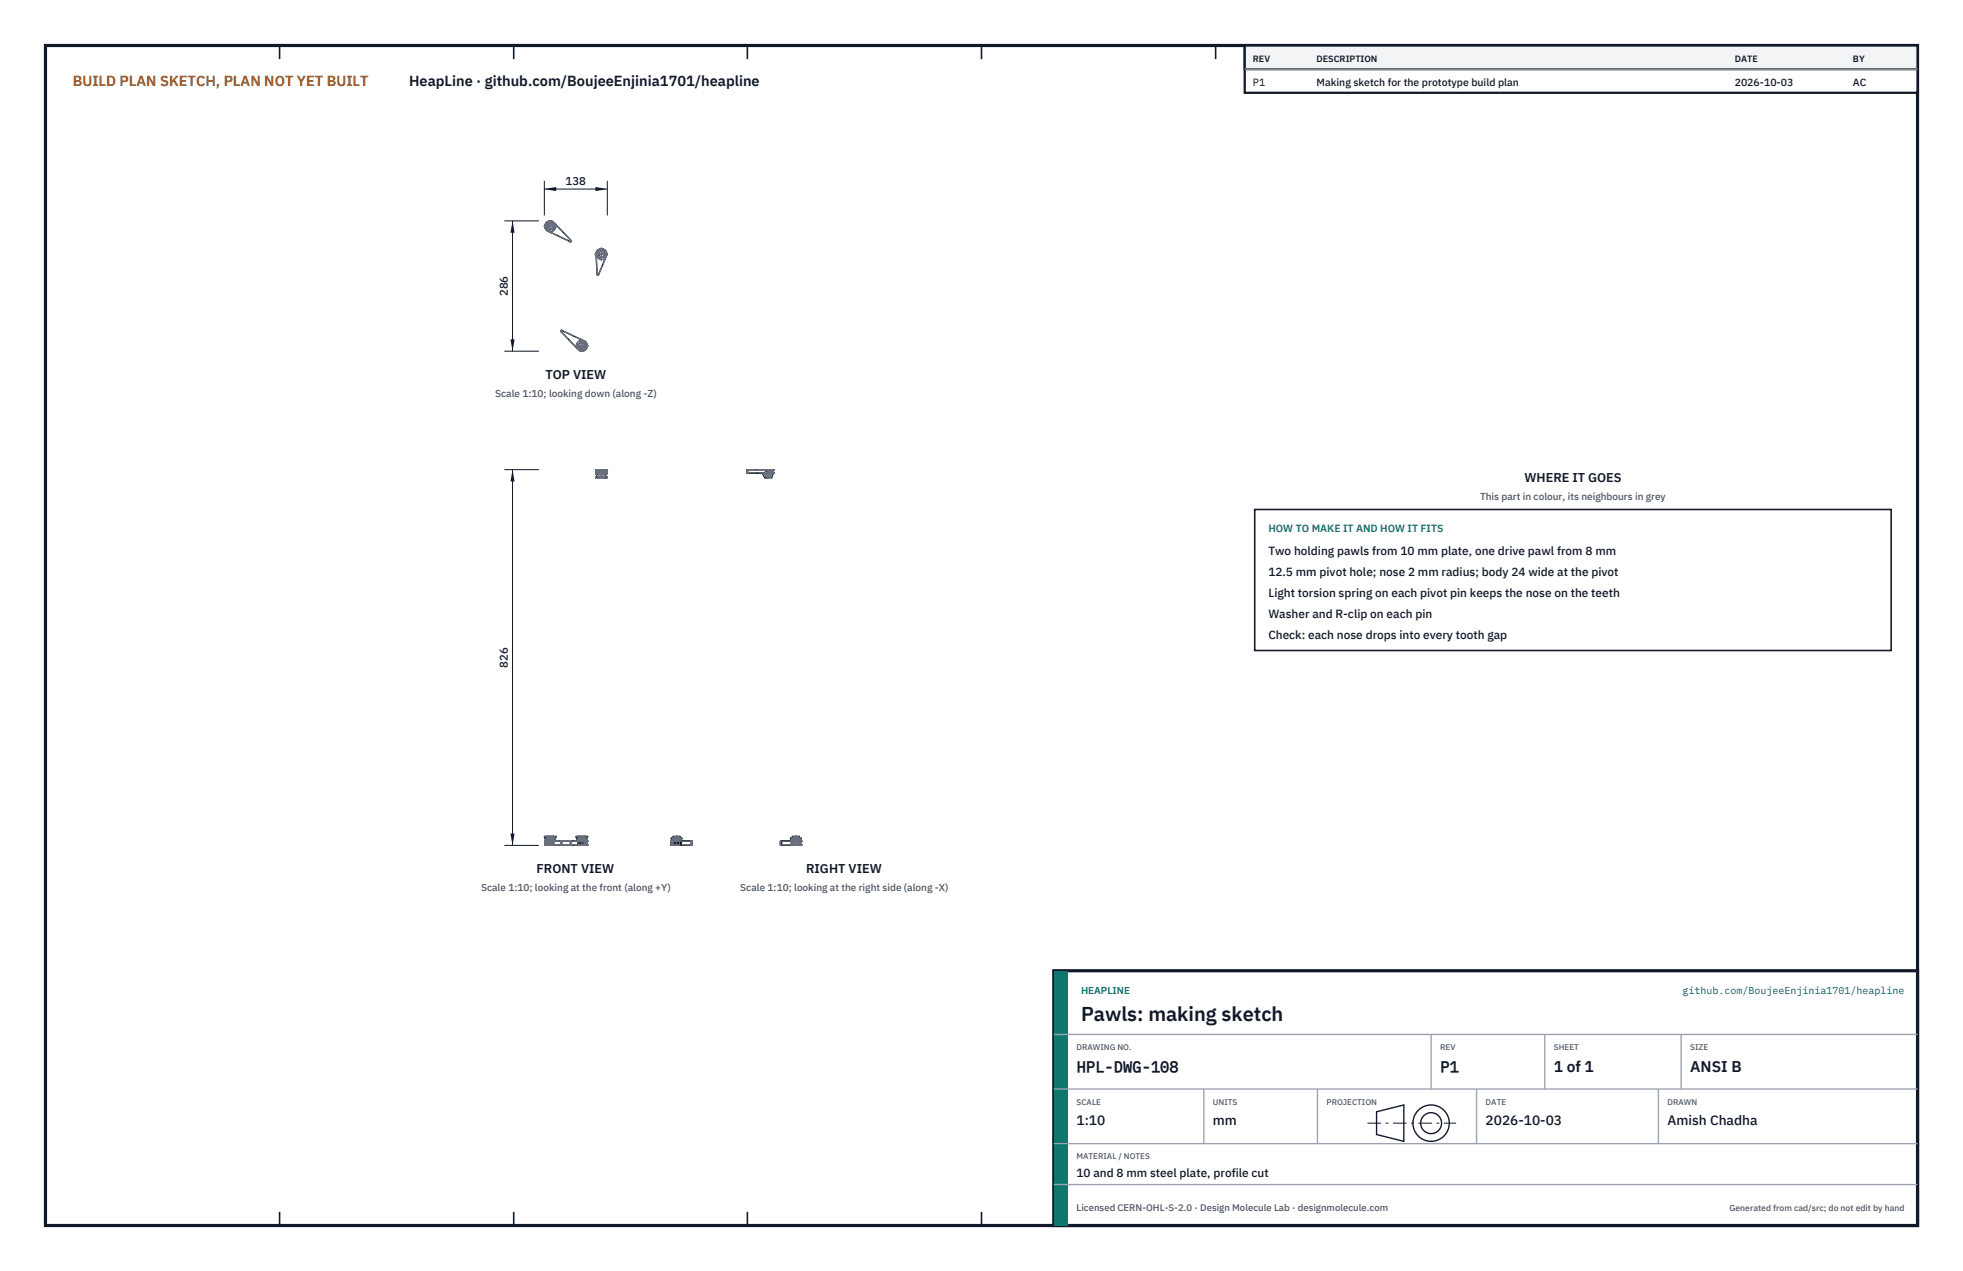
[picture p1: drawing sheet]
<svg xmlns="http://www.w3.org/2000/svg" width="432mm" height="279mm" viewBox="0 0 432 279" stroke-linecap="round" stroke-linejoin="round" font-family="sans-serif">
<path d="M10 10h411.8v259.4h-411.8z" fill="none" stroke="#111827" stroke-width=".7" stroke-linecap="butt"/>
<g fill="none" stroke="#111827" stroke-width=".35">
<path d="M61.5 10v3M113 10v3M164.4 10v3M215.9 10v3M267.4 10v3M318.9 10v3M370.3 10v3M61.5 266.4v3M113 266.4v3M164.4 266.4v3M215.9 266.4v3M267.4 266.4v3"/>
<path d="M318.9 266.4v3M370.3 266.4v3"/>
</g>
<g fill="none" stroke="#111727" stroke-width=".22">
<path d="M119.8 49.7a1.2 1.2 0 0 1 1.2-1.1 1.2 1.2 0 0 1 1.2 1.1M119.8 49.9a1.2 1.2 0 0 0 1.2 1.1 1.2 1.2 0 0 0 1.2-1.1M120.2 49.9a.82 .82 0 0 0 .8 .7 .82 .82 0 0 0 .8-.7M120.2 49.7a.82 .82 0 0 1 .8-.8 .82 .82 0 0 1 .8 .8M120.2 49.7l.1 .1M120.2 49.7h-.5v.2h.5M120.3 49.8l-.1 .1M120.3 49.8l.1 .1M120.3 49.8h.1M120.4 49.8h.1M120.4 49.7h.1M120.4 49.8v.1"/>
<path d="M120.4 49.9h.1M120.4 49.7l-.1 .1M120.4 49.9a.61 .61 0 0 0 .6 .5 .61 .61 0 0 0 .6-.5M120.4 49.7a.61 .61 0 0 1 .6-.6 .61 .61 0 0 1 .6 .6M120.4 49.9h1.2M120.4 49.7h1.2M120.6 50.9l4.8 2.2M121 51l4.4 2.1M121.6 49.7l.2 .1M121.6 49.7h.1M121.7 49.7h.1M121.7 49.8h.1"/>
<path d="M121.8 49.8v.1M121.8 49.8l-.2 .1M121.8 49.8h.1M121.8 49.7v.1M121.8 49.7h.1M121.8 49.7h.5v.2h-.5M121.9 49l3.8 3.9M122.1 49.3l3.5 3.6M125.4 53.1h.1M125.4 53.1l.1 .1M125.5 53.2h.1M125.5 53.1v.1"/>
<path d="M125.6 53.1v.1M125.6 53.1h.1M125.6 53.1h-.1M125.6 53.2h-.1M125.6 52.9v.1M125.6 53l.1 .1M125.6 53v.1M125.6 53h.1M125.7 52.9h.1M125.7 52.9h-.1M125.7 53.1h-.1M125.7 53.1h.1"/>
<path d="M125.7 52.9v.1M125.7 53h.1M125.7 53h-.1M125.7 53v.1M131.1 55.9h.1M131.1 55.9l.2 4.4M131.1 55.8v.2a1.2 1.2 0 0 1 1.1-1.3 1.2 1.2 0 0 1 1.3 1.2M131.1 55.7h.1M131.1 55.7v.2M131.1 55.6v.1M131.1 55.6l.1 .1M131.2 55.9h-.1"/>
<path d="M131.2 55.9l.2 4.4M131.2 55.4h.1M131.2 55.4l-.1 .2M131.2 55.7v.2M131.2 55.4v.3M131.3 55.2l.1 .1M131.3 55.2l-.1 .2M131.3 55.2h.1M131.4 55.3l-.2 .1M131.4 55l.1 .1M131.4 55l-.1 .2M131.4 55h.1"/>
<path d="M131.5 55.1l-.1 .2M131.6 54.9h.1M131.6 54.9l-.2 .1M131.6 55.9l.1 .1M131.7 56h.1M131.7 55.8h.1M131.7 54.9l-.2 .2M131.7 55.8h-.1M131.7 56a.61 .61 0 0 0 .6 .5 .61 .61 0 0 0 .6-.5M131.7 55.8a.61 .61 0 0 1 .6-.5 .61 .61 0 0 1 .6 .5M131.7 56h1.2M131.7 55.8h1.2"/>
<path d="M131.8 54.8h.1M131.8 54.8l-.2 .1M131.9 54.8l-.2 .1M132 54.7l.1 .1M132 54.7l-.2 .1M132.1 54.7h-.1M132.1 54.7v.1M132.1 54.8h-.2M132.3 54.7h.1M132.3 54.7v.1M132.3 54.7h-.2M132.3 54.8h-.2"/>
<path d="M132.3 54.8h.2M132.3 54.7h.2M132.5 54.8h.2M132.5 54.7h.1M132.5 54.7v.1M132.5 54.7l.2 .1M132.7 54.8l.2 .1M132.7 54.8h.1M132.9 55.8h.1M132.9 54.9l.2 .2M132.9 55.9v.1M132.9 54.9h.1"/>
<path d="M133 54.9h-.1M133 54.9l.1 .1M133.1 55.1l.1 .2M133.1 55h.1M133.1 55v.1M133.1 55l.2 .2M133.2 55.3l.1 .1M133.3 55.2h.1M133.3 55.2l-.1 .1M133.3 55.2l.1 .2M133.3 56.3h.1M133.3 56.3l-1.7 4.1"/>
<path d="M133.3 55.4l.1 .3M133.4 56.1h.1M133.4 56.1l-.1 .2M133.4 55.7v.2M133.4 55.4h.1M133.4 56.3l-1.7 4.1M133.4 56.3h.1M133.4 55.4h-.1M133.4 55.4l.1 .2M133.4 55.9h.1M133.4 55.9v.2M133.5 55.6v.1"/>
<path d="M133.5 56.1l-.1 .2M133.5 56.1h.1M133.5 55.7h-.1M133.5 55.7v.2M133.5 55.8v.2M133.5 55.9h.1M133.5 55.9v.2M133.5 55.9l-.1 .4M123.3 72.8h.1M123.3 72.8v.1M123.3 72.9h.1M123.3 72.7h.1"/>
<path d="M123.3 72.7v.1M123.4 72.9l3.7 3.9M123.4 72.7h-.1M123.4 72.7h.1M123.4 72.8h-.1M123.4 72.8h.1M123.4 72.6l.1 .1M123.4 72.6v.1M123.4 72.8l-.1 .1M123.4 72.8v.1M123.4 72.7v.1M123.4 72.8l3.5 3.7"/>
<path d="M123.4 72.6h.1M123.5 72.7h-.1M123.5 72.6h.1M123.5 72.6v.1M123.5 72.6h-.1M123.5 72.7h.1M123.6 72.7l4.5 2.1M123.6 72.6h.1M123.6 72.6v.1M123.6 72.6l4.8 2.3M126.8 75.9a1.2 1.2 0 0 1 1.2-1.1 1.2 1.2 0 0 1 1.2 1.1M126.8 76.1a1.2 1.2 0 0 0 1.2 1.1 1.2 1.2 0 0 0 1.2-1.1"/>
<path d="M127.2 76.1a.82 .82 0 0 0 .8 .7 .82 .82 0 0 0 .8-.7M127.2 75.9a.82 .82 0 0 1 .8-.7 .82 .82 0 0 1 .8 .7M127.2 75.9l.1 .1M127.2 75.9h-.5v.2h.5M127.3 76l-.1 .1M127.3 76l.1 .1M127.3 76h.1M127.3 76.1h.1M127.4 76.1h.1M127.4 75.9h-.1M127.4 75.9h.1M127.4 75.9l-.1 .1"/>
<path d="M127.4 76.1a.61 .61 0 0 0 .6 .5 .61 .61 0 0 0 .6-.5M127.4 75.9a.61 .61 0 0 1 .6-.5 .61 .61 0 0 1 .6 .5M127.4 76.1h1.2M127.4 75.9h1.2M128.6 75.9l.1 .1M128.6 76.1h.1M128.7 76l.1 .1M128.7 76l-.1 .1M128.7 76h.1M128.8 75.9l-.1 .1M128.8 75.9h.5v.2h-.5M131.3 60.3h.1"/>
<path d="M131.3 60.3v.1M131.3 60.4h.1M131.4 60.4v.1M131.4 60.3h-.1M131.4 60.3v.1M131.4 60.5h.1M131.4 60.4h-.1M131.4 60.4h.1M131.5 60.4l-.1 .1M131.5 60.4h.1M131.5 60.5h.1M131.5 60.4v.1"/>
<path d="M131.6 60.4v.1M131.6 60.4h-.1M131.6 60.5h-.1M131.6 60.4h.1M131.6 60.5h.1M131.7 60.4l-.1 .1M131.7 60.4h.1M131.1 104h.1M131.1 103.3h.1M131.1 104l.1 .1M131.1 104.1h2.4v.2h-2.4zM131.1 103.3v.7"/>
<path d="M131.1 104h2.4M131.1 103.3h2.4M131.2 104.1h1.9M131.3 104.3v.4h2v-.4M131.3 104l.1 .1M131.3 104h.1M131.3 103.3h.1M131.3 103.3v.7M131.4 104v.1M131.4 103.3v.7M131.4 103.3h-.1M131.4 104l.1 .1"/>
<path d="M131.4 104h.1M131.4 103.3h.1M131.5 103.3h-.1M131.5 103.3v.8zM131.6 103.3h.1M131.6 104.9v.2M131.6 104.9h1.4M131.6 105.1h1.4M131.6 105.1h.1M131.6 104.9h-.6v.2h.6M131.6 104v.1M131.6 104h.1"/>
<path d="M131.6 103.3v.7M131.6 104.9h.1M131.7 105h-.1M131.7 105h.1M131.7 104.9h.1M131.7 104l-.1 .1M131.7 104h.1M131.7 103.3h.1M131.7 103.3v.7M132.9 104.9h.1M132.9 105h.1M133 104.9v.2"/>
<path d="M133 104.9h.6v.2h-.6M133 105h.1M133.1 105h.1M133.3 103.3v.8M133.4 104.1l.1-.1zM133.4 103.3h.1zM133.4 103.3h-2.3M133.4 103.3h.1M133.5 104h.1M133.5 103.3h.1M133.5 103.3v.7M164.3 104h.1"/>
<path d="M164.3 103.3h.1M164.3 103.3v.7M164.3 103.3h5.8M164.3 104h5.8M164.4 103.3v.7M164.4 104h4.5M164.4 103.2l-.1 .1M164.4 103.2h5.7M164.4 104h.1M164.4 103.3h.1M164.4 103.2h.1M164.4 103.2v.1"/>
<path d="M164.5 103.2l-.1 .1M167.7 104v.3h2.4v-.3h-1.2M167.9 104.3v.4h2v-.4M168.2 105h.7M168.2 104.8h.7M168.2 104.8v.2M168.5 103.2v.8M168.7 103.3v.7M168.7 104h.1M168.7 103.3h.1M168.9 104.9h-.1M168.9 104.9h.1"/>
<path d="M168.9 104.8l.1 .2zM168.9 104.8v.1M168.9 105h.1M168.9 104.8h.1M168.9 104h.1M168.9 103.3v.7M168.9 104.8l-.1 .1M168.9 104.8l.1 .1M168.9 104.8v.2M169 103.3h.1M168.9 104.8h.8M168.9 105h.8"/>
<path d="M169 104h-.1M169 104.8h.1M169 104.8v.1M169 104.9h.1M169.2 103.2v.8M169.2 104h.1M169.2 103.2h.1M169.4 104h.1M169.4 103.3h.1M169.4 103.3v.7M169.6 103.2v.1M169.6 104h.1"/>
<path d="M169.6 103.3h.1M169.6 103.3v.7M169.7 104.8v.2M169.7 105h.1M169.8 104h.1M169.8 103.3h.1M169.8 103.3v.7M169.9 103.2v.1M169.9 104h.1M169.9 103.3h.1M169.9 103.3v.7M170 103.2h.1"/>
<path d="M170 103.2l.1 .1M170 103.2v.1M170.1 103.3h.1M170 104h.1M170 103.3h.1M170 103.3v.7M170.1 104h-.1zM170.1 103.2v.1M170.1 104h.1M170.1 103.3v.7M119.8 184.2h2.4v.2h-2.4zM119.8 185.7h.1"/>
<path d="M119.8 184.9h.1M119.8 185.7l.1 .1M119.8 184.9v.8M119.8 185.7h9.4M119.8 184.9h9.4M119.9 185.7v.1M119.9 185.7h.1M119.9 184.9h.1M119.9 184.9v.8M119.9 184.8l-.1 .1M119.9 185.8h9.2M119.9 184.8h9.2"/>
<path d="M119.9 185.7l.1 .1M119.9 184.8v.1M120 184.8l-.1 .1M120 185.7l.1 .1M120 185.7h.1M120 184.9h.1M120 184.9v.8M120 184.4v.4M120.1 184.8l-.1 .1M120.2 185.7h.1M120.2 184.9h.1M120.2 184.9v.8"/>
<path d="M120.3 183.8v.2M120.3 183.8h1.5M120.3 184h1.5M120.3 183.8h-.6v.2h.6M120.3 184h.1M120.4 185.7h.1M120.4 184.9h.1M120.4 184.9v.8M120.4 183.9h.1M120.4 184h.1M120.4 183.9v.1M120.6 184.8v1"/>
<path d="M121.6 183.9h.1M121.7 183.9h-.1M121.7 183.9h.1M121.8 183.8v.2M121.8 183.8h.5v.2h-.5M121.8 184h.1M122 184.4v.4M123.3 185.7h.1M123.3 184.9h.1M123.3 185.7l.1 .1M123.3 184.9v.8M123.4 185.7v.1"/>
<path d="M123.4 184.8l-.1 .1M123.4 184.8v.1M126.8 184.2h2.4v.2h-2.4zM127 184.4v.4M127.1 184.9v.8M127.1 185.7h.1M127.1 184.9h.1M127.3 183.8v.2M127.3 183.8h1.4M127.3 184h1.4M127.3 184h.1M127.3 183.8h-.6v.2h.6"/>
<path d="M127.3 185.7h.1M127.3 184.9h.1M127.3 184.9v.8M127.3 183.8h.1M127.3 183.9h.1M127.4 183.9h.1M127.4 184h.1M127.5 185.7l.1 .1M127.5 185.7h.1M127.5 184.9h.1M127.5 184.9v.8M127.6 184.8l-.1 .1"/>
<path d="M127.8 184.8v1M128 184.8v1zM128.2 185.8h.2M128.2 184.9h.1M128.2 185.7v.1M128.2 184.9v.8M128.5 184.9h.1M128.4 185.7v.1M128.4 185.7h.1M128.4 184.9h.1M128.4 184.9v.8M128.5 185.7l-.1 .1"/>
<path d="M128.6 183.9h.1M128.6 184h.1M128.6 185.7h.1M128.6 184.9h.1M128.6 184.9v.8M128.7 184.9v.8M128.7 183.8v.2M128.7 183.8h.6v.2h-.6M128.7 184h.1M128.8 184h.1M128.8 184.9h.1M128.8 185.7h.1"/>
<path d="M128.8 184.9v.8M129 185.7h.1M129 184.9h.1M129 184.9v.8M129 184.4v.4M129 184.8l.1 .1M129.1 184.8l.1 .1zM129.1 185.7h.1M129.1 184.9h.1M129.1 184.9v.8M129.1 184.8l.1 .1M129.2 185.7l-.1 .1z"/>
<path d="M129.2 185.7h.1M129.2 184.9h.1M129.2 184.9v.8M129.2 185.7l-.1 .1M147.6 185.8h.1M147.6 184.9h.1M147.6 184.2h2.4v.2h-2.4zM147.6 185.8h4.6M147.6 184.9h4.6M147.6 184.9v.9M147.7 184.8l-.1 .1M147.7 185.8h4.4"/>
<path d="M147.7 184.8h4.4M147.7 185.8h.1M147.7 184.9h.1M147.7 184.9v.9M147.8 184.8l-.1 .1M147.8 185.8h.1M147.8 184.9h.1M147.8 184.9v.9M147.8 184.4v.4M148 185.8h.1M148 184.9h.1M148 184.9v.9"/>
<path d="M148 184.8v.1M148.1 184h.7M148.1 183.8h.7M148.1 183.8v.2M148.1 185.8h.1M148.1 184.9h.1M148.1 184.9v.9M148.2 184.8l-.1 .1M148.4 185.8h.1M148.4 184.9h.1M148.4 184.9v.9M148.4 184.8v.1"/>
<path d="M148.6 185.8h.1M148.6 184.9v.9M148.6 184.9h.1M148.8 183.9l.1 .1zM148.8 183.9h.1M148.8 184h.1M148.8 183.8v.1M148.8 183.8l.1 .1M148.8 183.8v.2M148.8 184.8v1M148.8 183.8h.7M148.8 184h.7"/>
<path d="M148.8 183.8h.1M148.9 183.9h.1M149 184.8v1zM149.3 185.8h.1M149.3 184.9h.1M149.3 184.9v.9M149.4 184.8l.1 .1M149.5 185.8h.1M149.5 184.9h.1M149.5 184.9v.9M149.5 185.8h-.1M149.5 183.8v.2"/>
<path d="M149.6 184.8l.1 .1M149.7 185.8h.1M149.7 184.9h.1M149.7 184.9v.9M149.7 185.8h-.1M149.8 184.9h.1M149.8 185.8h.1M149.8 184.9v.9M149.8 184.4v.4M149.9 184.8v1M152.1 184.8l.1 .1M152.2 184.9v.9"/>
<path d="M152.2 185.8h-.1M152.2 185.8h.1M152.2 184.9h.1M171.7 185.8h.1M171.7 184.9h.1M171.7 184.9v.9M171.7 185.8h4.6M171.7 184.9h4.6M171.7 184.8v.1M171.7 185.8h4.5M171.7 184.8h4.5M171.8 184.8l-.1 .1"/>
<path d="M171.8 184.9v.9M171.9 184.8v1M171.9 185.8h.1M171.9 184.9h.1M171.9 184.9v.9M172 184.9v.9M173.9 184.2h2.4v.2h-2.4zM174.1 184.4v.4M174.3 184h.8M174.3 183.8h.8M174.3 183.8v.2M175 183.9h.1"/>
<path d="M175 183.9l.1 .1zM175 184h.1M175.1 184h.1M175.1 183.8l-.1 .1M175.1 183.8l.1 .1M175.1 183.8l-.1 .2M175.1 183.8h.7M175.1 184h.7M175.1 183.8h.1M175.1 183.9h.1M175.2 183.9h.1M175.8 183.8v.2"/>
<path d="M175.9 184.9h.1M175.9 185.8h.1M175.9 184.9v.9M176 185.8h.1M176 184.8h.1M176 184.8l.1 .1M176.1 185.8h-.1M176.1 185.8h.1M176.1 184.9h.1M176.1 184.9v.9M176.1 184.4v.4M176.1 184.8l.1 .1"/>
<path d="M176.2 184.8v.1M176.2 185.8h.1M176.2 184.9h.1M176.2 184.9v.9M176.2 184.8l.1 .1M176.3 185.8h-.1M176.3 185.8h.1M176.3 184.9h.1"/>
<circle cx="132.3" cy="55.9" r=".74"/>
<circle cx="132.3" cy="55.9" r=".65"/>
</g>
<g fill="none" stroke="#6a7180" stroke-width=".22" stroke-dasharray="2.1 .5">
<path d="M119.7 49.8v-.1M119.7 49.9v-.1M119.8 49.8l.1 .2M119.8 49.8h.1M119.8 49.7v.2M119.9 49.5l-.1 .3M119.9 50h.1M119.9 49.5h.1M119.9 50v.2M119.9 49.8h-.1M119.9 49.8v.2M119.9 49.3v.2"/>
<path d="M119.9 50.2h.1M119.9 49.3h.1M119.9 50.2l.1 .2M119.9 49.5v.3M119.9 50l.1 .2M120 49.3l-.1 .2M120 50.2l.1 .2M120 50.2h-.1M120 49.3h-.1M120 49.1l-.1 .2M120 50.4h.1M120 49.1h.1"/>
<path d="M120 50.4l.2 .2M120.1 49.1l-.1 .2M120.1 50.4l.1 .2M120.1 50.4h-.1M120.1 49.1h-.1M120.2 48.9l-.2 .2M120.2 50.6h.1M120.2 48.9h.1M120.2 50.6l.2 .2M120.2 49.9l.1-.1M120.2 49.7l.1 .1M120.2 49l-.1 .1"/>
<path d="M120.2 50.6l.2 .1M120.2 49v-.1M120.3 49.8l.1-.1M120.3 49.8h.1M120.4 48.8l-.2 .1M120.4 50.8h.1M120.4 48.8h.1M120.4 50.8l.2 .1M120.4 49.8h-.1M120.4 49.7h.1M120.4 49.8h.1M120.4 48.8l-.2 .2"/>
<path d="M120.4 50.7l.2 .1M120.4 50.7v.1M120.4 49.9h.1M120.6 48.7l-.2 .1M120.6 48.7h.1M120.6 50.9l4.8 2.2M120.6 50.8l4.8 2.3M120.6 50.8l.4 .2M120.6 50.8v.1M120.8 48.6l-.2 .1M120.8 48.6h.1M120.8 48.7h-.2"/>
<path d="M120.8 48.7v-.1M121 48.6h-.2M121 48.6h.1M121 48.6l-.2 .1M121.3 48.7l-.3-.1M121.3 48.7v-.1M121.3 48.6h-.3M121.3 48.6h.1M121.5 48.7h-.2M121.5 48.7h.1M121.5 48.7l-.2-.1M121.7 49.7h.1"/>
<path d="M121.7 48.8l-.2-.1M121.7 48.8h.1M121.7 49.8l-.1 .1M121.7 49.7l.1 .1M121.7 49.8h.1M121.8 49.8h.1M121.8 49.7v.1M121.8 49l-.1-.2M121.8 49l.1-.1M121.8 49.9v-.1M121.9 48.9l-.2-.1M121.9 48.9h.1"/>
<path d="M121.9 49v-.1M122.1 49.3l-.3-.3M122.2 49.9v-.1M122.2 49.8v-.1M122.3 49.8v-.1M122.3 49.9v-.1M125.4 53.1h.1M125.4 53.1l.1 .1M125.5 53.2h.1M125.5 53.1h.1M125.5 53.1v.1M125.6 53.1v-.1"/>
<path d="M125.6 53.1v.1M125.6 53.1h.1M125.6 53.2v-.1M125.6 52.9l-3.8-3.9M125.6 52.9h.1M125.6 53h.1M125.6 53l.1 .1M125.6 53v-.1M125.7 52.9l-3.8-4M125.7 53.1h.1M125.7 53.1v-.1M125.7 52.9h.1"/>
<path d="M125.7 53v-.1M125.7 53h.1M131 55.9v-.1M131 56v-.1M131.1 55.9l.2 4.4M131.1 55.9h.1M131.1 56h.4M131.1 55.8h.4M131.1 56l.1 .4M131.1 55.7v.2M131.1 55.7v-.1M131.2 55.9v.5"/>
<path d="M131.2 55.9h-.1M131.2 55.4l-.1 .2M131.2 55.4h.1M131.2 55.7v.2M131.2 55.7h-.1M131.2 55.7l-.1-.1M131.2 56.4a1.2 1.2 0 0 0 1.9 .3M131.2 56.4l.2 3.9M131.2 55.4v.3M131.3 55.2l-.1 .2M131.3 55.2h.1M131.4 55.3l-.2 .1"/>
<path d="M131.4 55.3l-.1-.1M131.4 55l-.1 .2M131.4 55h.1M131.5 56a.81 .81 0 0 0 .8 .7 .81 .81 0 0 0 .8-.7M131.5 56l.1-.1M131.5 55.8l.1 .1M131.5 55.1l-.1 .2M131.5 55.1l-.1-.1M131.6 55.9h.1M131.6 55.9l.1-.1M131.6 54.9l-.2 .1M131.6 54.9h.1"/>
<path d="M131.6 55.8v.1M131.7 56l-.1-.1M131.7 54.9l-.2 .2M131.7 55.8h.1M131.7 54.9h-.1M131.7 56h.1M131.8 54.8l-.2 .1M131.8 54.8h.1M131.9 54.8l-.2 .1M131.9 54.8h-.1M132 54.7l-.2 .1M132 54.7h.1"/>
<path d="M132.1 54.8h-.2M132.1 54.8v-.1M132.1 54.8l-.1-.1M132.3 54.7h-.2M132.3 54.7h.1M132.3 54.8h-.2M132.3 54.8v-.1M132.5 54.8h-.2M132.5 54.8v-.1M132.5 54.7h-.2M132.5 54.7h.1M132.7 54.8h-.2"/>
<path d="M132.7 54.8h.1M132.7 54.8l-.2-.1M132.9 55.8h.1M132.9 54.9l-.2-.1M132.9 54.9h.1M132.9 55.9h.1M132.9 55.8l.1 .1M133 55.9l-.1 .1M133 55.9l-.1-.1M133.1 55.1l-.2-.2M133.1 55.1v-.1M133.1 56l-.1-.1"/>
<path d="M133.1 55.8l-.1 .1M133.1 55.8a.81 .81 0 0 0-.8-.7 .81 .81 0 0 0-.8 .7M133.1 56h.4M133.1 55.8h.4M133.1 55l-.1-.1M133.1 55h.1M133.1 56.7l.3-.4M133.1 56.7l.2-.4M133.2 55.3l-.1-.2M133.2 55.3l.1-.1M133.3 55.2l-.2-.2M133.3 55.2h.1"/>
<path d="M133.3 56.3l.1-.2M133.3 56.3h.1M133.3 55.4l-.1-.1M133.3 55.4h.1M133.4 56.1v-.2M133.4 55.7l-.1-.3M133.4 56.1h.1M133.4 55.7h.1M133.4 55.7l.1-.1M133.4 55.4l-.1-.2M133.4 56.3h.1M133.4 56.3l.1-.2"/>
<path d="M133.4 55.4h.1M133.4 55.9v-.2M133.4 55.9h.1M133.5 55.6l-.1-.2M133.5 56.1h.1M133.5 56.1v-.2M133.5 55.7v-.1M133.5 55.9v-.2M133.5 55.9h.1M133.6 55.9v-.1M133.6 56v-.1M123.3 72.8v.1"/>
<path d="M123.3 72.8h.1M123.3 72.7v.1M123.3 72.9h.1M123.3 72.7h.1M123.4 72.9l3.7 3.9M123.4 72.8h-.1M123.4 72.8h.1M123.4 72.6v.1M123.4 72.6h.1M123.4 72.8l-.1 .1M123.4 72.7v.1M123.4 72.8l3.8 4"/>
<path d="M123.4 72.8v.1M123.4 72.7h-.1M123.4 72.7h.1M123.5 72.7h-.1M123.5 72.7l-.1-.1M123.5 72.6h-.1M123.5 72.6h.1M123.5 72.7h.1M123.5 72.7v-.1M123.6 72.7h-.1M123.6 72.7v-.1M123.6 72.6h-.1"/>
<path d="M123.6 72.6h.1M126.7 76v-.1M126.7 76.1v-.1M126.8 75.9v.2M126.9 76.5l.3 .3M127.1 76.8h.1M127.1 76.8l.2 .2M127.2 76.1l.1-.1M127.2 75.9l.1 .1M127.2 76.8l.2 .1M127.2 76.8h-.1M127.3 76v-.1"/>
<path d="M127.3 76h.1M127.3 77h.1M127.3 77l.2 .1M127.3 76.1v-.1M127.3 75.9h.1M127.4 76.1h-.1M127.4 75.9h.1M127.4 76.9l.2 .1M127.4 76.9l-.1 .1M127.4 76.1h.1M127.5 77.1h.1M127.5 77.1l.2 .1"/>
<path d="M127.6 77l.2 .1M127.6 77l-.1 .1M127.7 77.2h.1M127.8 77.2h.2M127.8 77.1h.2M127.8 77.1l-.1 .1M127.8 77.1v.1M128 77.2h.1M128 77.1h.2M128 77.1v.1M128 77.2h.2M128.2 77.1l.2-.1"/>
<path d="M128.2 77.1v.1M128.2 77.2h.1M128.2 77.2l.2-.1M128.4 75v-.1M128.4 75l-4.8-2.3M128.4 75l-.3-.2M128.4 77l.2-.1M128.4 77v.1M128.4 77l.1 .1M128.4 77.1h.1M128.4 74.9l-4.8-2.3M128.5 77.1l.1-.1"/>
<path d="M128.6 75.9h.1M128.6 75.1l-.2-.1M128.6 76.9l.2-.1M128.6 75.1v-.1M128.6 75.1l.1-.1M128.6 76.9v.1M128.6 76.9l.1 .1M128.6 76.1h.1M128.6 75l-.2-.1M128.6 75h.1M128.6 77h.1M128.7 77l.1-.2"/>
<path d="M128.7 76h.1M128.7 76l-.1 .1M128.8 75.2l-.2-.1M128.8 76.8l.1-.2M128.8 75.2v-.1M128.8 75.2h.1M128.8 76.8h.1M128.8 76.1l-.1-.1M128.8 75.1l-.1-.1M128.8 75.1v.1M128.8 76.8l.2-.1M128.9 75.4l-.1-.2"/>
<path d="M128.9 76.6l.1-.2M128.9 75.4l.1-.1M128.9 76.6l.1 .1M129 75.3l-.2-.1M129 75.3h.1M129 76.7h.1M129 76.7l.1-.2M129 75.6l-.1-.2M129 76.4l.1-.2M129 75.6l.1-.1M129 76.4l.1 .1M129 76.4h.1"/>
<path d="M129.1 75.8l-.1-.2M129.1 76.2v-.2M129.1 75.8h.1M129.1 76.2h.1M129.1 75.5l-.1-.2M129.1 75.5h.1M129.1 76.5v-.1M129.1 76.4l.1-.2M129.1 76v-.2M129.1 76h.1M129.2 75.8l-.1-.3M129.2 75.8h.1"/>
<path d="M129.2 76.2v-.2M129.2 76.2h.1M129.2 76.1v-.1M129.2 76v-.2M129.2 76h.1M129.2 76v-.1M129.3 76v-.1M129.3 76.1v-.1M131.3 60.3h.1M131.3 60.3v.1M131.3 60.4h.1M131.4 60.4v.1"/>
<path d="M131.4 60.3h-.1M131.4 60.3v.1M131.4 60.5h.1M131.4 60.4h.1M131.4 60.4h-.1M131.5 60.4h.1M131.5 60.4l-.1 .1M131.5 60.5h.1M131.5 60.4v.1M131.6 60.4h.1M131.6 60.4v.1M131.6 60.5h.1"/>
<path d="M131.6 60.4l1.5-3.7M131.6 60.5l.1-.1M131.7 60.4h.1M131.7 60.4l1.7-4.1M131 105.1v-.2M131.1 104h.1M131.1 103.3h.1M131.1 104v-.7M131.2 104.1h.1M131.2 104.1l-.1-.1M131.2 103.3h-.1M131.2 104h-.1"/>
<path d="M131.2 104v-.7M131.2 104h.1M131.2 103.3h.1M131.2 104.1v-.1M131.3 104h-.1M131.3 103.3h-.1M131.3 104h.1M131.3 104v-.7M131.3 103.3h.1M131.3 104.3h2M131.4 104.1h-.2M131.4 103.3h-.2"/>
<path d="M131.4 104.1l-.1-.1M131.4 103.3h-.1M131.4 103.3h.1M131.4 104h-.1M131.4 104h.1M131.4 104v-.7M131.5 105l.1 .1M131.5 105l.1-.1M131.5 104.1h-.1M131.5 104.1l-.1-.1M131.5 103.3h-.1M131.6 104.1h1.4"/>
<path d="M131.6 104.9v.2M131.6 105.1h.1M131.6 105.1h1.4M131.6 104.9h1.4M131.6 105.1v-.1M131.6 104h-.2M131.6 103.3h-.2M131.6 104h.1M131.6 104v-.7M131.6 103.3h.1M131.6 103.3h1.4M131.6 104.9h.1"/>
<path d="M131.6 104.7h1.3M131.6 104.3h1.3M131.6 104v.1M131.6 104.7v-.4M131.6 103.3h1.3M131.6 104h1.3M131.6 104.1h1.3M131.6 104.1v.2M131.7 104.1h-.2M131.7 103.3h-.2M131.7 104.9h.1M131.7 104.1l-.1-.1"/>
<path d="M131.7 103.3h-.1M131.7 105h.1M131.7 105v-.1M131.8 104h-.2M131.8 103.3h-.2M131.8 104h.1M131.8 104v-.7M131.8 103.3h.1M131.9 104.1h-.2M131.9 103.3h-.2M131.9 104.1l-.1-.1M131.9 103.3h-.1"/>
<path d="M132 104h-.2M132 103.3h-.2M132 104h.1M132 104v-.7M132 103.3h.1M132.1 104v-.7M132.1 104.1h-.2M132.1 103.3h-.2M132.1 104.1v-.1M132.1 104.1l-.1-.1M132.1 103.3h-.1M132.1 103.3h.1"/>
<path d="M132.3 104h-.2M132.3 103.3h-.2M132.3 104h.1M132.3 104v-.7M132.3 103.3h.1M132.3 104.1h-.2M132.3 104.1v-.1M132.5 104.1h-.2M132.5 103.3h-.2M132.5 104.1v-.1M132.5 103.3h.1M132.5 104h-.2"/>
<path d="M132.5 104h.1M132.5 104v-.7M132.7 104.1h-.2M132.7 103.3h-.2M132.7 104.1v-.1M132.7 103.3h.1M132.7 104h-.2M132.7 104h.1M132.7 104v-.7M132.9 104.9h.1M132.9 104.9v.1M132.9 105h.1"/>
<path d="M132.9 105l.1 .1M132.9 104.1h-.2M132.9 103.3h-.2M132.9 104.1l.1-.1M132.9 104.1v-.1M132.9 103.3h.1M132.9 104.1h-1.3M132.9 104.3v-.2M132.9 104.3h-1.3M132.9 104v-.7M132.9 104.7h-1.3M132.9 104.7v-.4"/>
<path d="M132.9 103.3h-1.3M132.9 104h-1.3M132.9 104h-.2M132.9 104h.1M133 104v-.7M133 104.9h-.1M133 104.9h-1.4M133 103.3h-1.4M133 103.3h-.1M133 104.1l-.1-.1M133 104.1h-1.4M133 105v.1"/>
<path d="M133 105h.1M133.1 105h-.1M133.1 105h.1M133.1 104.1h-.2M133.1 103.3h-.2M133.1 104.1v-.1M133.1 103.3h.1M133.1 105l-.1-.1M133.1 104h-.1M133.1 103.3h-.1M133.1 104h.1M133.1 104v-.7"/>
<path d="M133.1 104.1h.2M133.2 104.1h-.1M133.2 103.3h-.1M133.2 104.1l.1-.1M133.2 103.3h.1M133.3 104h-.2M133.3 103.3h-.2M133.3 104v-.7M133.3 104.3h-2M133.3 104.7h-2M133.3 104h.1M133.3 103.3h.1"/>
<path d="M133.3 104.1h.1M133.3 104.1h-.1M133.3 103.3h-.1M133.3 104.1l.1-.1M133.4 104.1h.1M133.4 104.1h-.1M133.4 103.3h-.1M133.4 104.1l.1-.1M133.4 103.3h.1M133.4 104h-.1M133.4 104v-.7M133.4 104h.1"/>
<path d="M133.5 104h-.1M133.5 103.3h-.1M133.5 104v-.7M133.5 104h.1M133.5 103.3h.1M133.5 104.1h-2.4M133.5 104.3h-2.4M133.6 105.1v-.2M164.3 104v-.7M164.3 104h.1M164.3 103.3h.1M164.4 104h-.1"/>
<path d="M164.4 104v-.7M164.4 103.3h-.1M164.4 103.2l-.1 .1M164.4 104h.1M164.4 103.3h.1M164.4 103.2v.1M164.5 103.2h-.1M164.5 104h-.1M164.5 103.2l-.1 .1M164.5 104v-.7M164.5 103.3h-.1M164.5 104h.1"/>
<path d="M164.5 103.3h.1M164.5 103.2h.1M164.5 103.2v.1M167.9 104.3h1M168.1 104h.4M168.2 103.2h.7M168.2 104h.7M168.3 104.7h.6M168.3 104.3h.6M168.3 103.3l-.1-.1M168.3 104v-.7M168.3 104h-.1"/>
<path d="M168.3 104.7v-.4M168.3 103.3h.6M168.3 104h.6M168.3 104v.3M168.5 104h-.8M168.5 103.2h-4M168.5 104h.2M168.7 104h.2M168.8 104.9l.1 .1M168.8 104.9h.1M168.9 104.9h.1M168.9 104.8l.1 .2z"/>
<path d="M168.9 104.8h.1M168.9 105h.1M168.9 104v-.7M168.9 104h-4.4M168.9 103.3h-4.4M168.9 104h.1M168.9 103.3h.1M168.9 104h-.4M168.9 103.2v.1M168.9 103.2l.1 .1M168.9 104h.3M168.9 104.3h1"/>
<path d="M168.9 104h.8M168.9 104.7h.7M168.9 104h.7M168.9 104.3h.7M168.9 105v-.2M168.9 104.8v.2M168.9 104.8h-.7M168.9 105h.8M168.9 104.8h.8M168.9 103.3h.7M169 104.8h-.1M169 104v-.7"/>
<path d="M169 104.8h.1M169 104.9h.1M169 104.9l-.1 .1M169.2 104h.2M169.2 104h-.3M169.2 103.2h-.3M169.2 104h.1M169.2 103.2v.1M169.2 104h-.2M169.2 103.3h-.2M169.2 104v-.7M169.2 103.3h.1"/>
<path d="M169.4 104h.2M169.4 104h-.2M169.4 103.2h-.2M169.4 104h.1M169.4 103.2v.1M169.4 103.3h-.2M169.4 104v-.7M169.4 103.3h.1M169.6 104h.1M169.6 104h-.2M169.6 103.2h-.2M169.6 103.2v.1"/>
<path d="M169.6 104h-1.3M169.6 104.3h-1.3M169.6 104v.3M169.6 104.7h-1.3M169.6 103.3l.1-.1M169.6 104v-.7M169.6 104.7v-.4M169.6 103.3h-1.3M169.6 103.3h-.2M169.6 103.3h.1M169.7 103.2h-1.5M169.7 104h-1.5"/>
<path d="M169.7 104h.2M169.7 104h-.1M169.7 103.2h-.1M169.7 104h.1M169.7 103.2l.1 .1M169.8 104h-.2M169.8 103.3h-.2M169.8 104h.1M169.8 104v-.7M169.8 103.3h.1M169.9 104h.1M169.9 104h-.2"/>
<path d="M169.9 103.2h-.2M169.9 103.2v.1M169.9 104h-.1M169.9 103.3h-.1M169.9 104v-.7M169.9 103.3h.1M169.9 104.3h-2M169.9 104.7h-2M170 104h.1M170 104h-.1M170 103.2h-.1M170 103.2v.1"/>
<path d="M170 103.2l.1 .1M170 103.2h.1M170 103.3h-.1M170 104v-.7M170 103.3h.1M170.1 104v-.7M170.1 104h-.1M170.1 104h.1M170.1 103.2v.1M170.1 103.3h.1M170.1 104h-1.6M170.1 104.3h-2.4"/>
<path d="M119.7 184v-.2M119.8 185.7v-.8M119.9 185.7h-.1M119.9 184.9h-.1M119.9 185.7v-.8M119.9 185.7h.1M119.9 184.9h.1M119.9 185.8l-.1-.1M119.9 184.8l-.1 .1M119.9 185.8h.1M119.9 184.8h.1M119.9 185.8v-.1"/>
<path d="M119.9 184.8v.1M120 185.8l-.1-.1M120 184.8l-.1 .1M120 185.7h-.1M120 184.9h-.1M120 185.7h.1M120 185.7v-.8M120 184.9h.1M120 184.8h.2M120 184.4h2M120.1 184.8h-.1M120.1 185.8l-.1-.1"/>
<path d="M120.1 184.8l-.1 .1M120.2 185.7h-.2M120.2 184.9h-.2M120.2 185.7h.1M120.2 185.7v-.8M120.2 184.9h.1M120.2 183.9l.1 .1M120.2 183.9l.1-.1M120.2 184.8h-.1M120.2 185.8v-.1M120.2 184.8v.1M120.3 184.8h1.5"/>
<path d="M120.3 183.8v.2M120.3 184h.1M120.3 184h1.5M120.3 183.8h1.5M120.4 185.7h-.2M120.4 184.9h-.2M120.4 185.7h.1M120.4 185.7v-.8M120.4 184.9h.1M120.4 183.8h-.1M120.4 184.8h1.3M120.4 184.4h1.3"/>
<path d="M120.4 185.7l-.1 .1M120.4 184.9l-.1-.1M120.4 184.8v-.4M120.4 185.7h1.3M120.4 184.9h1.3M120.4 184.2h1.3M120.4 184.2v.2M120.4 183.9v-.1M120.4 183.9h.1M120.4 185.8h-.2M120.4 184.8h-.2M120.4 185.8v-.1"/>
<path d="M120.4 184.8v.1M120.4 184h.1M120.4 184v-.1M120.6 185.7h-.2M120.6 184.9h-.2M120.6 185.7h.1M120.6 185.7v-.8M120.6 184.9h.1M120.6 185.8h-.2M120.6 184.8h-.2M120.6 185.8v-.1M120.6 184.8v.1"/>
<path d="M120.6 185.8h1.2M120.8 185.7h-.2M120.8 184.9h-.2M120.8 185.7h.1M120.8 185.7v-.8M120.8 184.9h.1M120.8 185.8h-.2M120.8 184.8h-.2M120.8 185.8v-.1M120.8 184.8v.1M121 185.7h-.2M121 184.9h-.2"/>
<path d="M121 185.7h.1M121 185.7v-.8M121 184.9h.1M121 185.8h-.2M121 184.8h-.2M121 185.8v-.1M121 184.8v.1M121.3 185.8h-.3M121.3 184.8h-.3M121.3 185.8v-.1M121.3 184.8v.1M121.3 185.7h-.3"/>
<path d="M121.3 184.9h-.3M121.3 185.7h.1M121.3 185.7v-.8M121.3 184.9h.1M121.5 185.8h-.2M121.5 184.8h-.2M121.5 185.8v-.1M121.5 184.8v.1M121.5 185.7h-.2M121.5 184.9h-.2M121.5 185.7h.1M121.5 185.7v-.8"/>
<path d="M121.5 184.9h.1M121.6 183.9h.1M121.6 183.9v.1M121.7 184h.1M121.7 185.8h-.2M121.7 184.8h-.2M121.7 185.8v-.1M121.7 184.8v.1M121.7 183.9h.1M121.7 184.2h-1.3M121.7 184.4v-.2M121.7 184.4h-1.3"/>
<path d="M121.7 185.7v-.8M121.7 184.8h-1.3M121.7 184.8v-.4M121.7 185.7h-1.3M121.7 184.9h-1.3M121.7 185.7h-.2M121.7 184.9h-.2M121.7 185.7h.1M121.7 184.9h.1M121.8 183.8l-.1 .1M121.8 185.8h-1.5M121.8 185.8l-.1-.1"/>
<path d="M121.8 184.8l-.1 .1M121.8 184.8h-1.5M121.8 184h.1M121.8 185.8h-.1M121.8 184.8h-.1M121.8 185.8l.1-.1M121.8 184.8l.1 .1M121.8 183.9v-.1M121.8 183.9v.1M121.9 185.7h-.2M121.9 184.9h-.2M121.9 185.7h.1"/>
<path d="M121.9 185.7v-.8M121.9 184.9h.1M122 184.8h-2M122 184.4h-2M122.2 184.4h-2.4M122.2 184.2h-2.4M122.3 184v-.2M123.3 185.7h2.1M123.3 184.9h2.1M123.3 185.7v-.8M123.3 185.7h.1M123.3 184.9h.1"/>
<path d="M123.4 185.7v-.8M123.4 185.8l-.1-.1M123.4 184.8l-.1 .1M123.4 185.7h.1M123.4 184.9h.1M123.4 185.8h.1M123.4 184.8h.1M123.4 185.8v-.1M123.4 184.8v.1M123.5 185.8l-.1-.1M123.5 184.8l-.1 .1M123.5 185.7h-.1"/>
<path d="M123.5 184.9h-.1M123.5 185.7h.1M123.5 185.7v-.8M123.5 184.9h.1M123.5 185.8h.1M123.5 184.8h.1M123.5 185.8v-.1M123.5 184.8v.1M123.6 185.8h-.1M123.6 184.8h-.1M123.6 185.8v-.1M123.6 184.8v.1"/>
<path d="M123.6 185.7h-.1M123.6 184.9h-.1M123.6 185.7h.1M123.6 185.7v-.8M123.6 184.9h.1M125.4 185.7v-.8M125.4 185.7h.1M125.4 184.9h.1M125.4 185.8h.1M125.4 184.8h.1M125.4 185.8v-.1M125.4 184.8v.1"/>
<path d="M125.5 185.7v-.8M125.5 185.7h.1M125.5 184.9h.1M125.5 185.8h.1M125.5 184.8h.1M125.5 185.8v-.1M125.5 184.8v.1M125.6 185.8h.1M125.6 184.8h.1M125.6 185.8v-.1M125.6 184.8v.1M125.6 185.7v-.8"/>
<path d="M125.6 185.7h.1M125.6 184.9h.1M125.6 185.8h-3.8M125.6 184.8h-3.8M125.6 185.8l.1-.1M125.6 184.8l.1 .1M125.7 185.7h-3.8M125.7 184.9h-3.8M125.7 185.7v-.8M125.7 185.7h.1M125.7 184.9h.1M125.7 184.9l-.1-.1"/>
<path d="M126.7 184v-.2M127 184.8h.2M127 184.4h2M127.2 183.9l.1 .1M127.2 183.9l.1-.1M127.3 184.8h1.4M127.3 183.8v.2M127.3 184h.1M127.3 184h1.4M127.3 183.8h1.4M127.3 183.8h.1M127.3 184.8h1.3"/>
<path d="M127.3 184.4h1.3M127.3 185.7v.1M127.3 185.7v-.8M127.3 184.9v-.1M127.3 184.8v-.4M127.3 185.7h1.3M127.3 184.9h1.3M127.3 184.2h1.3M127.3 184.2v.2M127.3 183.9v-.1M127.4 183.9h.1M127.4 184h.1"/>
<path d="M127.4 184v-.1M128.2 185.8h-.2M128.4 185.8v-.1M128.4 184.8v.1M128.4 185.8h-4.8M128.4 184.8h-4.8M128.4 185.8h.2M128.4 185.7v-.8M128.4 185.7h-4.8M128.4 184.9h-4.8M128.6 183.9h.1M128.6 183.9v.1"/>
<path d="M128.6 184h.1M128.6 185.8h-.2M128.6 184.8h-.2M128.6 185.8v-.1M128.6 185.8l.1-.1M128.6 184.8v.1M128.6 184.8l.1 .1M128.6 184.2h-1.3M128.6 184.4v-.2M128.6 184.4h-1.3M128.6 185.7v-.8M128.6 184.8h-1.3"/>
<path d="M128.6 184.8v-.4M128.6 185.7h-1.3M128.6 184.9h-1.3M128.6 185.7h-.2M128.6 184.9h-.2M128.6 185.7h.1M128.6 184.9h.1M128.7 185.7v-.8M128.7 183.8l-.1 .1M128.7 185.8h-.3M128.7 185.8l-.1-.1M128.7 184.8l-.1 .1"/>
<path d="M128.7 184.8h-1.4M128.7 184h.1M128.8 184h-.1M128.8 184h.1M128.8 185.8h-.2M128.8 184.8h-.2M128.8 185.8v-.1M128.8 184.8v.1M128.8 183.9l-.1-.1M128.8 183.9v.1M128.8 185.7h-.1M128.8 184.9h-.1"/>
<path d="M128.8 185.7h.1M128.8 185.7v-.8M128.8 184.9h.1M128.9 185.8h-.1M128.9 184.8h-.1M128.9 185.8l.1-.1M128.9 184.8l.1 .1M129 185.7h-.2M129 184.9h-.2M129 185.7h.1M129 185.7v-.8M129 184.9h.1"/>
<path d="M129 184.8h-2M129 184.4h-2M129 185.8h-.1M129 184.8h-.1M129 185.8l.1-.1M129 184.8l.1 .1M129.1 185.8h-.1M129.1 184.8h-.1M129.1 185.8l.1-.1M129.1 184.8l.1 .1M129.1 185.7h-.1M129.1 184.9h-.1"/>
<path d="M129.1 185.7h.1M129.1 185.7v-.8M129.1 184.9h.1M129.1 185.8h.1M129.1 184.8h.1M129.2 185.7h-.1M129.2 184.9h-.1M129.2 185.7h.1M129.2 185.7v-.8M129.2 184.9h.1M129.2 184.4h-2.4M129.2 184.2h-2.4"/>
<path d="M129.3 184v-.2M147.6 185.8v-.9M147.6 185.8h.1M147.6 184.9h.1M147.7 185.8h-.1M147.7 184.8l-.1 .1M147.7 184.9h-.1M147.7 185.8v-.9M147.7 185.8h.1M147.7 184.9h.1M147.8 185.8h-.1M147.8 184.8l-.1 .1"/>
<path d="M147.8 184.9h-.1M147.8 185.8v-.9M147.8 184.4h1M147.8 185.8h.1M147.8 184.9h.1M147.9 184.8h-.1M147.9 185.8h-.1M147.9 184.8l-.1 .1M148 185.8h-.2M148 184.9h-.2M148 185.8v-.9M148 185.8h.1"/>
<path d="M148 184.9h.1M148 184.8h-.1M148 184.8v.1M148.1 184.8h.7M148.2 184.8h.6M148.2 184.4h.6M148.2 185.8h-.1M148.2 185.8v-.9M148.2 184.9l-.1-.1M148.2 184.8v-.4M148.2 185.8h.6M148.2 184.9h.6"/>
<path d="M148.2 184.2h.6M148.2 184.2v.2M148.4 184.8h.4M148.6 185.8h.2M148.7 183.9l.1 .1M148.7 183.9h.1M148.8 183.9h.1M148.8 183.9l.1 .1zM148.8 183.9v-.1M148.8 184h.1M148.8 183.8h.1M148.8 184.4h1"/>
<path d="M148.8 184.8h.7M148.8 184.2h.7M148.8 184.4h.7M148.8 184v-.2M148.8 183.8v.2M148.8 183.8h-.7M148.8 183.8h.7M148.8 185.8h.7M148.8 184.9h.7M148.9 183.9l-.1-.1M148.9 183.9h.1M148.9 183.9l-.1 .1"/>
<path d="M149.4 185.8h-.2M149.5 184.2h-1.3M149.5 184.4h-1.3M149.5 184.2v.2M149.5 184.8h-1.3M149.5 185.8h.1M149.5 185.8v-.9M149.5 184.9v-.1M149.5 184.8v-.4M149.5 185.8h-1.3M149.5 184.9h-1.3M149.5 184.8h-1.4"/>
<path d="M149.8 184.8h-1.8M149.8 184.8h-2M149.8 184.4h-2M150 184.4h-2.4M150 184.2h-2.4M151.9 185.8v-.9M151.9 185.8h-3.9M151.9 184.9h-3.9M151.9 185.8h.1M151.9 184.9h.1M152 185.8h-.1M152 184.8l-.1 .1"/>
<path d="M152 185.8v-.9M152 184.9h-.1M152 185.8h.1M152 184.9h.1M152 184.8v.1M152 184.8l.1 .1M152.1 185.8v-.9M152.1 185.8h.1M152.1 184.8v.1M152.1 184.9h.1M152.1 184.8l.1 .1M152.1 184.8h.1"/>
<path d="M152.2 185.8h-.1M152.2 184.9h-.1M152.2 185.8v-.9M152.2 185.8h.1M152.2 184.9h.1M171.7 185.8v-.9M171.7 185.8h.1M171.7 184.9h.1M171.7 184.8v.1M171.8 185.8h-.1M171.8 184.8l-.1 .1M174 185.8v-.9"/>
<path d="M174 185.8h-2.3M174 184.9h-2.3M174 185.8h.1M174 184.8v.1M174.1 185.8h-.1M174.1 184.9h-.1M174.1 185.8v-.9M174.1 184.4h1M174.1 185.8h.1M174.1 184.9h.1M174.1 184.8h.1M174.1 184.8v.1"/>
<path d="M174.2 185.8h-.1M174.2 184.9h-.1M174.2 185.8v-.9M174.2 185.8h.1M174.2 184.9h.1M174.3 184.8h-.2M174.3 185.8h-.1M174.3 184.8l-.1 .1M174.3 184.8h.8M174.4 185.8h-.2M174.4 184.9h-.2M174.4 185.8v-.9"/>
<path d="M174.4 185.8h.1M174.4 184.9h.1M174.4 184.8h.7M174.4 184.4h.7M174.4 185.8h-.1M174.4 184.9l-.1-.1M174.4 184.8v-.4M174.4 185.8h.7M174.4 184.9h.7M174.4 184.2h.7M174.4 184.2v.2M174.4 184.8h-.1"/>
<path d="M174.4 184.8v.1M174.6 185.8h-.2M174.6 184.9h-.2M174.6 185.8v-.9M174.6 185.8h.1M174.6 184.9h.1M174.6 184.8h-.2M174.6 184.8v.1M174.8 185.8v-.9M174.8 185.8h-.2M174.8 184.9h-.2M174.8 185.8h.1"/>
<path d="M174.8 184.9h.1M174.8 184.8h-.2M174.8 184.8v.1M175 183.9l.1 .1M175 183.9h.1M175 183.9l.1 .1zM175 183.9v-.1M175 184h.1M175 183.8h.1M175.1 185.8v-.9M175.1 185.8h-.3M175.1 184.9h-.3"/>
<path d="M175.1 185.8h.1M175.1 184.9h.1M175.1 184.8h-.3M175.1 184.8h1M175.1 184.4h1M175.1 184.8h.7M175.1 184.8h.6M175.1 184.2h.6M175.1 184.4h.6M175.1 184v-.2M175.1 183.8v.2M175.1 183.8h.1"/>
<path d="M175.1 183.8h-.8M175.1 183.8h.7M175.1 184.8v.1M175.1 185.8h.6M175.1 184.9h.6M175.1 183.9v-.1M175.1 183.9h.1M175.2 183.9h-.1M175.2 183.9h.1M175.2 183.9l-.1 .1M175.3 185.8h-.2M175.3 184.8h-.2"/>
<path d="M175.3 185.8h.1M175.3 184.8v.1M175.3 184.9h-.2M175.3 185.8v-.9M175.3 184.9h.1M175.5 185.8h-.2M175.5 184.8h-.2M175.5 185.8h.1M175.5 184.8v.1M175.5 184.9h-.2M175.5 185.8v-.9M175.5 184.9h.1"/>
<path d="M175.7 185.8h-.2M175.7 184.8h-.2M175.7 185.8h.1M175.7 184.8v.1M175.7 184.2h-1.3M175.7 184.4h-1.3M175.7 184.2v.2M175.7 184.8h-1.3M175.7 185.8v-.9M175.7 184.9l.1-.1M175.7 184.8v-.4M175.7 185.8h-1.3"/>
<path d="M175.7 184.9h-1.3M175.7 184.9h-.2M175.7 184.9h.1M175.8 184.8h-1.5M175.9 185.8h-.2M175.9 184.8h-.2M175.9 185.8h.1M175.9 184.8v.1M175.9 184.9h-.2M175.9 185.8v-.9M175.9 184.9h.1M176 184.8h-.1"/>
<path d="M176 185.8h.1M176 184.8l.1 .1M176.1 185.8h-.2M176.1 184.9h-.2M176.1 185.8h.1M176.1 185.8v-.9M176.1 184.9h.1M176.1 184.8h-2M176.1 184.4h-2M176.1 185.8h-.1M176.1 184.8h-.1M176.1 184.8l.1 .1"/>
<path d="M176.2 185.8h-.1M176.2 184.8h-.1M176.2 185.8h.1M176.2 184.8v.1M176.2 184.9h-.1M176.2 185.8v-.9M176.2 184.9h.1M176.3 184.4h-2.4M176.3 184.2h-2.4M176.3 185.8h-.1M176.3 184.9h-.1"/>
<circle cx="121" cy="49.8" r="1.21"/>
<circle cx="121" cy="49.8" r="1.01"/>
<circle cx="121" cy="49.8" r=".74"/>
<circle cx="121" cy="49.8" r=".65"/>
<circle cx="132.3" cy="55.9" r="1.21"/>
<circle cx="132.3" cy="55.9" r="1.01"/>
<circle cx="132.3" cy="55.9" r=".74"/>
<circle cx="132.3" cy="55.9" r=".65"/>
<circle cx="128" cy="76" r="1.21"/>
<circle cx="128" cy="76" r="1.01"/>
<circle cx="128" cy="76" r=".74"/>
<circle cx="128" cy="76" r=".65"/>
</g>
<g fill="none" stroke="#6a7180" stroke-width=".22" stroke-dasharray="4.2 .5 0 .5">
<path d="M119.7 49.8h2.8M119.8 49.8h2.5M120.2 49.8h1.6M121 51.3v-2.7M121 51v-2.4M121 50.6v-1.6M130.8 55.9h2.8M131 55.9h2.5M131.5 55.9h1.6M132.3 57.4v-3M132.3 57.1v-2.5M132.3 56.7v-1.6"/>
<path d="M126.5 76h3M126.7 76h2.5M127.2 76h1.6M128 77.2v-2.5M128 77.2v-2.7M128 76.8v-1.6M132.3 105v-1M132.3 104.9v-.8M132.3 104.2v-.9M132.3 103.8v.7M132.3 103.7v1M168.9 105v-1"/>
<path d="M168.9 104.9v-.8M168.9 104.2v-1M168.9 103.8v.7M168.9 103.7v1M121 185.8v-1.1M121 185.2v-1.1M121 185v-.8M121 184v.6M121 183.8v1M128 185.8v-1.1M128 185.2v-1.1M128 185v-.8"/>
<path d="M128 184v.6M128 183.8v1M148.8 185.8v-1.1M148.8 185.2v-1.1M148.8 185.1v-.9M148.8 184v.7M148.8 183.8v1M175.1 185.8v-1.1M175.1 185.2v-1.1M175.1 185.1v-.9M175.1 184v.7M175.1 183.8v1"/>
</g>
<path d="M119.7 39.8v7.6M133.6 39.8v7.6M119.7 41.6h13.9" fill="none" stroke="#111827" stroke-width=".22"/>
<path d="M119.7 41.6l2.6-.5v.9zM131 41.1v.9l2.6-.4z" fill="#111827"/>
<path d="M110.9 48.6h7.6M112.7 48.6v28.6M110.9 77.2h7.6" fill="none" stroke="#111827" stroke-width=".22"/>
<path d="M112.7 48.6l-.4 2.6h.9zM112.3 74.6h.9l-.5 2.6z" fill="#111827"/>
<path d="M110.9 103.2h7.6M112.7 103.2v82.6M110.9 185.8h7.6" fill="none" stroke="#111827" stroke-width=".22"/>
<path d="M112.7 103.2l-.4 2.6h.9zM112.3 183.2h.9l-.5 2.6z" fill="#111827"/>
<path d="M276 112h140v31h-140z" fill="#fff" stroke="#111827" stroke-width=".35"/>
<path d="M273.8 10h148v10.4h-148z" fill="#fff" stroke="#111827" stroke-width=".5"/>
<path d="M273.8 10h148v5.2h-148z" fill="#f3f4f6" stroke="#111827" stroke-width=".5"/>
<path d="M273.8 15.2h148" fill="none" stroke="#9ca3af" stroke-width=".3"/>
<path d="M231.8 213.4h190v56h-190z" fill="#fff" stroke="#111827" stroke-width=".7" stroke-linecap="butt"/>
<path d="M231.8 213.4h3v56h-3z" fill="#0f766e"/>
<path d="M231.8 227.4h190M231.8 239.4h190M264.8 239.4v12M289.8 239.4v12M314.8 227.4v12M324.8 239.4v12M339.8 227.4v12M364.8 239.4v12M369.8 227.4v12M231.8 251.4h190M231.8 260.4h190" fill="none" stroke="#9ca3af" stroke-width=".3"/>
<g fill="none" stroke="#111827" stroke-width=".3">
<path d="M302.8 244.4l6-1.5v8l-6-1.5z"/>
<circle cx="314.8" cy="246.9" r="4"/>
<circle cx="314.8" cy="246.9" r="2.3"/>
</g>
<path d="M300.8 246.9h19.5" fill="none" stroke="#111827" stroke-width=".22" stroke-dasharray="3 1 .6 1" stroke-linecap="butt"/>
<text font-size="4.4" fill="#111827" x="237.8" y="224.4">Pawls: making sketch</text>
<g font-size="3.4" fill="#111827">
<text x="236.8" y="235.6">HPL-DWG-108</text>
<text x="316.8" y="235.6">P1</text>
<text x="341.8" y="235.6">1 of 1</text>
<text x="371.8" y="235.6">ANSI B</text>
</g>
<text font-size="3.2" fill="#b45309" x="16" y="19">BUILD PLAN SKETCH, PLAN NOT YET BUILT</text>
<text font-size="3.2" fill="#111827" x="90" y="19">HeapLine · github.com/BoujeeEnjinia1701/heapline</text>
<g font-size="3" fill="#111827">
<text x="236.8" y="247.2">1:10</text>
<text x="266.8" y="247.2">mm</text>
<text x="326.8" y="247.2">2026-10-03</text>
<text x="366.8" y="247.2">Amish Chadha</text>
</g>
<g font-size="2.8" fill="#111827">
<text x="120" y="83.2">TOP VIEW</text>
<text x="335.3" y="106">WHERE IT GOES</text>
<text x="118" y="191.9">FRONT VIEW</text>
<text x="177.3" y="191.9">RIGHT VIEW</text>
</g>
<g font-size="2.6" fill="#111827">
<text x="279" y="122">Two holding pawls from 10 mm plate, one drive pawl from 8 mm</text>
<text x="279" y="126.6">12.5 mm pivot hole; nose 2 mm radius; body 24 wide at the pivot</text>
<text x="279" y="131.2">Light torsion spring on each pivot pin keeps the nose on the teeth</text>
<text x="279" y="135.8">Washer and R-clip on each pin</text>
<text x="279" y="140.4">Check: each nose drops into every tooth gap</text>
<text x="236.8" y="258.8">10 and 8 mm steel plate, profile cut</text>
</g>
<g font-size="2.5" fill="#111827">
<text x="124.4" y="40.6">138</text>
<text x="111.7" y="65.1" transform="rotate(-90 111.7 65.1)">286</text>
<text x="111.7" y="146.8" transform="rotate(-90 111.7 146.8)">826</text>
</g>
<g font-size="2.3" fill="#111827">
<text x="275.6" y="18.8">P1</text>
<text x="289.6" y="18.8">Making sketch for the prototype build plan</text>
<text x="381.6" y="18.8">2026-10-03</text>
<text x="407.6" y="18.8">AC</text>
</g>
<text font-size="2.3" fill="#0f766e" x="279" y="117">HOW TO MAKE IT AND HOW IT FITS</text>
<g font-size="2.2" fill="#4b5563">
<text x="108.9" y="87.2">Scale 1:10; looking down (along -Z)</text>
<text x="325.6" y="110">This part in colour, its neighbours in grey</text>
<text x="105.8" y="195.9">Scale 1:10; looking at the front (along +Y)</text>
<text x="162.8" y="195.9">Scale 1:10; looking at the right side (along -X)</text>
</g>
<g font-size="2.2" fill="#0f766e">
<text x="237.8" y="218.4">HEAPLINE</text>
<text x="370.1" y="218.4">github.com/BoujeeEnjinia1701/heapline</text>
</g>
<text font-size="2.1" fill="#4b5563" x="236.8" y="266.2">Licensed CERN-OHL-S-2.0 · Design Molecule Lab · designmolecule.com</text>
<g font-size="2" fill="#111827">
<text x="275.6" y="13.6">REV</text>
<text x="289.6" y="13.6">DESCRIPTION</text>
<text x="381.6" y="13.6">DATE</text>
<text x="407.6" y="13.6">BY</text>
</g>
<text font-size="1.9" fill="#4b5563" x="380.4" y="266.2">Generated from cad/src; do not edit by hand</text>
<g font-size="1.8" fill="#4b5563">
<text x="236.8" y="230.8">DRAWING NO.</text>
<text x="316.8" y="230.8">REV</text>
<text x="341.8" y="230.8">SHEET</text>
<text x="371.8" y="230.8">SIZE</text>
<text x="236.8" y="242.8">SCALE</text>
<text x="266.8" y="242.8">UNITS</text>
<text x="291.8" y="242.8">PROJECTION</text>
<text x="326.8" y="242.8">DATE</text>
<text x="366.8" y="242.8">DRAWN</text>
<text x="236.8" y="254.8">MATERIAL / NOTES</text>
</g>
</svg>
